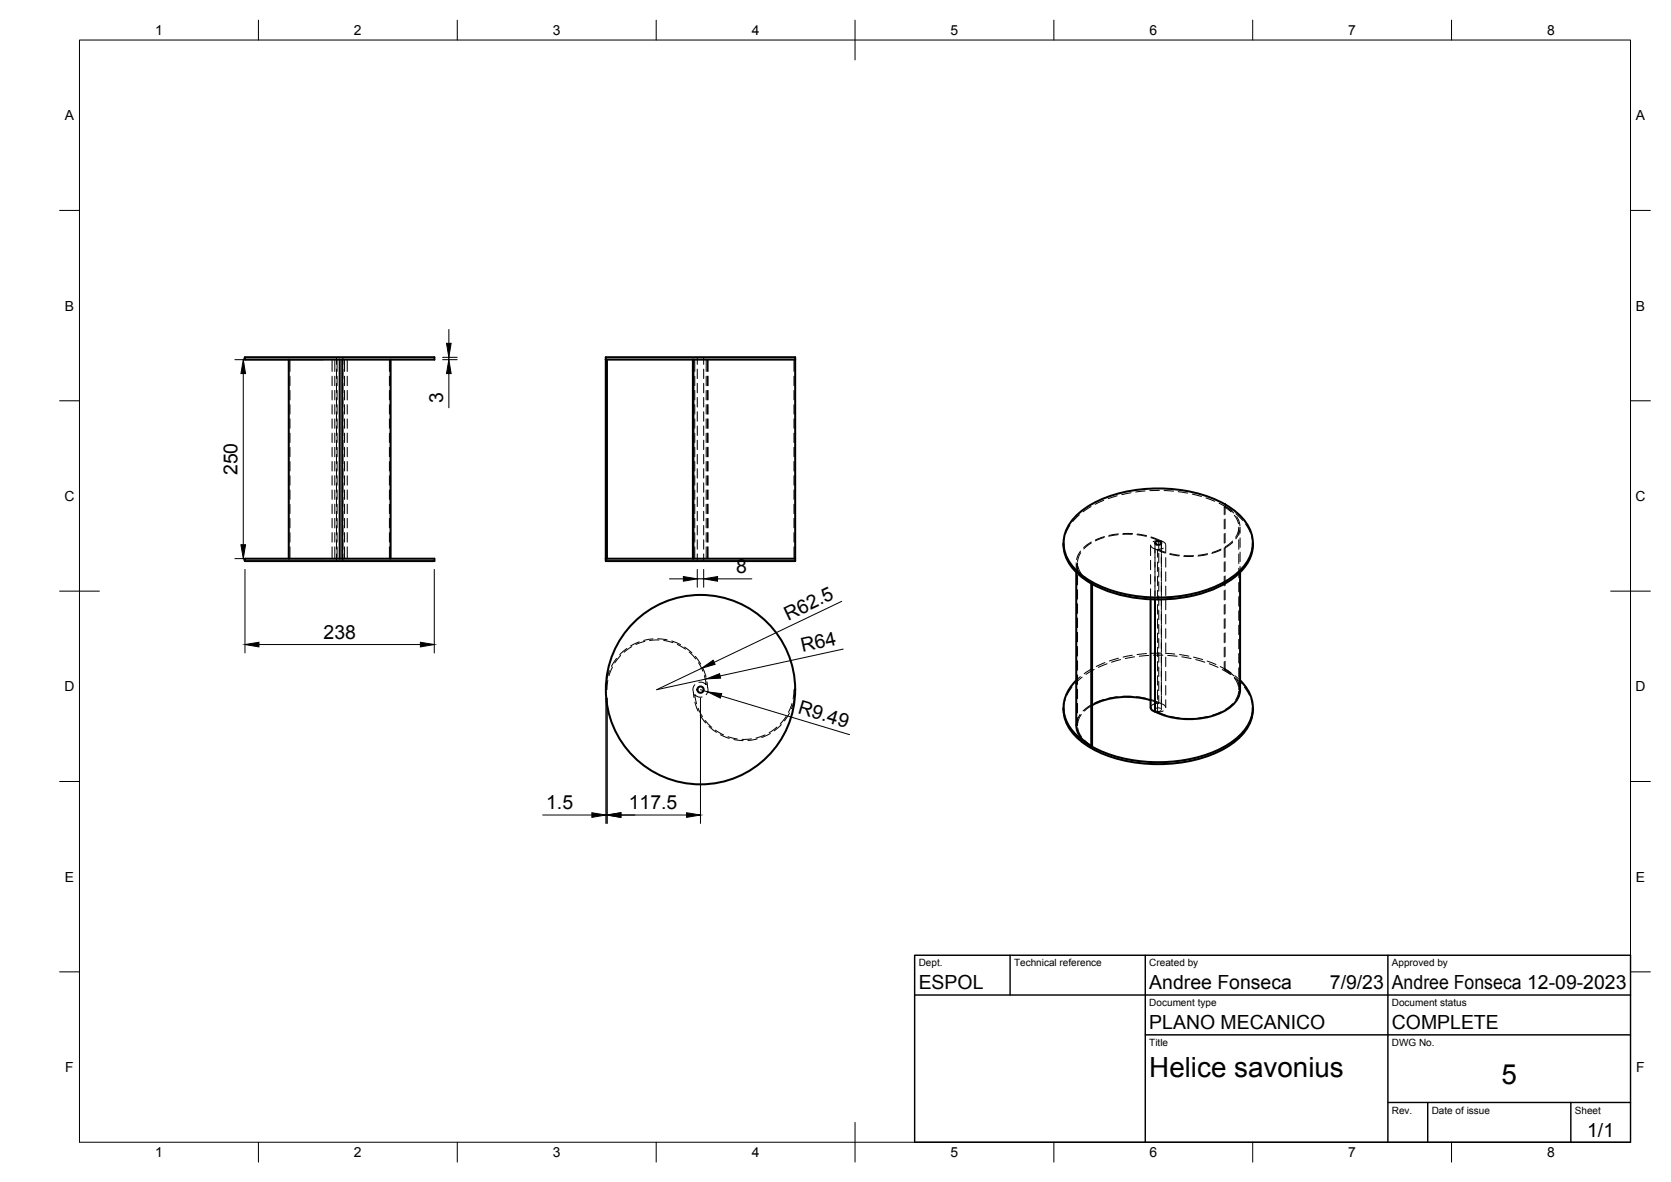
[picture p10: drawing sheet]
<svg xmlns="http://www.w3.org/2000/svg" width="420mm" height="297mm" viewBox="0 0 420 297" stroke-linecap="round" stroke-linejoin="round" font-family="sans-serif">
<!-- layer: Visible -->
<g fill="none" stroke="#000" stroke-width=".51">
<path d="M61.6 89.8h47.6v.6h-47.6zM72.6 90.4v50M85.4 90.4v50M86.1 90.4v50M98.2 90.4v50M152.3 89.8h47.6v51.2h-47.6zM152.3 90.4h47.6M152.6 90.4v50M174.2 90.4v50M174.3 90.4v50M267.4 136.5a10.5 10.5 0 0 0 4.8 8.6l2.2 1.5M270.3 129.9a27.8 27.8 0 0 1 18-7 34.4 34.4 0 0 1 21.3 4.8 10.3 10.3 0 0 1 5.2 10.6 14 14 0 0 1-8.3 8.6 37.6 37.6 0 0 1-32.1-.8 12.2 12.2 0 0 1-7-9 9.4 9.4 0 0 1 2.9-7.2z"/>
<path d="M290.5 136.3a.82 .82 0 0 1 .8-.3 .82 .82 0 0 1 .7 .6 .82 .82 0 0 1-.9 .3 .82 .82 0 0 1-.6-.6zM315 136.5a10.9 10.9 0 0 1-5.7 9.3 35.7 35.7 0 0 1-24.4 4.4l-3.3-.7-3-1-4.2-1.9M61.6 140.4h47.6v.6h-47.6zM152.3 140.4h47.6M270.6 143.8v38.5M274.4 146.6v40.9M274.6 146.8v40.6l-.2 .1M289.3 150.6v27.2M290.4 150.7v28.1M311.8 143.8v29.6a6.7 6.7 0 0 1-4.2 5.4 20.3 20.3 0 0 1-17.2 0M267.4 177.8a10.2 10.2 0 0 0 4.4 8.4 32.6 32.6 0 0 0 21.6 5.8 30.4 30.4 0 0 0 17.3-5.8 10.1 10.1 0 0 0 4.3-8.4M270.6 171a9 9 0 0 0-.1 13.6l2.4 2 1.5 .9"/>
<path d="M289.3 176a19.8 19.8 0 0 0-14.7 1.2M289.3 177.8a1.24 1.24 0 0 0 1.1 1M311.8 171a9 9 0 0 1-.3 14 29.2 29.2 0 0 1-18.1 6.5 35.8 35.8 0 0 1-19-4M270.6 182.3a6.4 6.4 0 0 0 3.8 5.2"/>
<circle cx="176.1" cy="173.3" r="23.8"/>
<circle cx="176.1" cy="173.3" r=".79"/>
</g>
<!-- layer: Hidden -->
<g fill="none" stroke="#000" stroke-width=".25">
<path d="M72.9 90.4v3M72.9 94.5v2.4M72.9 98.1v2.4M83.5 90.4v3M83.5 94.5v2.4M83.5 98.1v2.4M84.2 90.4v3M84.2 94.5v2.4M84.2 98.1v2.4M84.6 89.8v1.8M84.6 92.8v2.3M84.6 96.3v2.4"/>
<path d="M84.6 99.9v2.4M84.8 90.4v3M84.8 94.5v2.4M84.8 98.1v2.4M86.2 89.8v1.8M86.2 92.8v2.3M86.2 96.3v2.4M86.2 99.9v2.4M86.6 90.4v3M86.6 94.5v2.4M86.6 98.1v2.4M87.3 90.4v3"/>
<path d="M87.3 94.5v2.4M87.3 98.1v2.4M97.9 90.4v3M97.9 94.5v2.4M97.9 98.1v2.4M174.7 90.4v3M174.7 94.5v2.4M174.7 98.1v2.4M175.3 89.8v1.8M175.3 92.8v2.3M175.3 96.3v2.4M175.3 99.9v2.4"/>
<path d="M176.9 89.8v1.8M176.9 92.8v2.3M176.9 96.3v2.4M176.9 99.9v2.4M177.6 90.4v3M177.6 94.5v2.4M177.6 98.1v2.4M177.9 90.4v3M177.9 94.5v2.4M177.9 98.1v2.4M178 90.4v3M178 94.5v2.4"/>
<path d="M178 98.1v2.4M199.6 90.4v3M199.6 94.5v2.4M199.6 98.1v2.4M72.9 101.7v2.4M72.9 105.3v2.3M72.9 108.8v2.4M72.9 112.4v2.4M72.9 116v2.4M72.9 119.6v2.3M83.5 101.7v2.4M83.5 105.3v2.3"/>
<path d="M83.5 108.8v2.4M83.5 112.4v2.4M83.5 116v2.4M83.5 119.6v2.3M84.2 101.7v2.4M84.2 105.3v2.3M84.2 108.8v2.4M84.2 112.4v2.4M84.2 116v2.4M84.2 119.6v2.3M84.6 103.5v2.4M84.6 107v2.4"/>
<path d="M84.6 110.6v2.4M84.6 114.2v2.4M84.6 117.8v2.3M84.8 101.7v2.4M84.8 105.3v2.3M84.8 108.8v2.4M84.8 112.4v2.4M84.8 116v2.4M84.8 119.6v2.3M86.2 103.5v2.4M86.2 107v2.4M86.2 110.6v2.4"/>
<path d="M86.2 114.2v2.4M86.2 117.8v2.3M86.6 101.7v2.4M86.6 105.3v2.3M86.6 108.8v2.4M86.6 112.4v2.4M86.6 116v2.4M86.6 119.6v2.3M87.3 101.7v2.4M87.3 105.3v2.3M87.3 108.8v2.4M87.3 112.4v2.4"/>
<path d="M87.3 116v2.4M87.3 119.6v2.3M97.9 101.7v2.4M97.9 105.3v2.3M97.9 108.8v2.4M97.9 112.4v2.4M97.9 116v2.4M97.9 119.6v2.3M174.7 101.7v2.4M174.7 105.3v2.3M174.7 108.8v2.4M174.7 112.4v2.4"/>
<path d="M174.7 116v2.4M174.7 119.6v2.3M175.3 103.5v2.4M175.3 107v2.4M175.3 110.6v2.4M175.3 114.2v2.4M175.3 117.8v2.3M176.9 103.5v2.4M176.9 107v2.4M176.9 110.6v2.4M176.9 114.2v2.4M176.9 117.8v2.3"/>
<path d="M177.6 101.7v2.4M177.6 105.3v2.3M177.6 108.8v2.4M177.6 112.4v2.4M177.6 116v2.4M177.6 119.6v2.3M177.9 101.7v2.4M177.9 105.3v2.3M177.9 108.8v2.4M177.9 112.4v2.4M177.9 116v2.4M177.9 119.6v2.3"/>
<path d="M178 101.7v2.4M178 105.3v2.3M178 108.8v2.4M178 112.4v2.4M178 116v2.4M178 119.6v2.3M199.6 101.7v2.4M199.6 105.3v2.3M199.6 108.8v2.4M199.6 112.4v2.4M199.6 116v2.4M199.6 119.6v2.3"/>
<path d="M72.9 123.1v2.4M72.9 126.7v2.4M72.9 130.3v2.4M72.9 133.8v2.4M72.9 137.4v3M83.5 123.1v2.4M83.5 126.7v2.4M83.5 130.3v2.4M83.5 133.8v2.4M83.5 137.4v3M84.2 123.1v2.4M84.2 126.7v2.4"/>
<path d="M84.2 130.3v2.4M84.2 133.8v2.4M84.2 137.4v3M84.6 121.3v2.4M84.6 124.9v2.4M84.6 128.5v2.4M84.6 132.1v2.3M84.6 135.6v2.4M84.6 139.2v1.8M84.8 123.1v2.4M84.8 126.7v2.4M84.8 130.3v2.4"/>
<path d="M84.8 133.8v2.4M84.8 137.4v3M86.2 121.3v2.4M86.2 124.9v2.4M86.2 128.5v2.4M86.2 132.1v2.3M86.2 135.6v2.4M86.2 139.2v1.8M86.6 123.1v2.4M86.6 126.7v2.4M86.6 130.3v2.4M86.6 133.8v2.4"/>
<path d="M86.6 137.4v3M87.3 123.1v2.4M87.3 126.7v2.4M87.3 130.3v2.4M87.3 133.8v2.4M87.3 137.4v3M97.9 123.1v2.4M97.9 126.7v2.4M97.9 130.3v2.4M97.9 133.8v2.4M97.9 137.4v3M174.7 123.1v2.4"/>
<path d="M174.7 126.7v2.4M174.7 130.3v2.4M174.7 133.8v2.4M174.7 137.4v3M175.3 121.3v2.4M175.3 124.9v2.4M175.3 128.5v2.4M175.3 132.1v2.3M175.3 135.6v2.4M175.3 139.2v1.8M176.9 121.3v2.4M176.9 124.9v2.4"/>
<path d="M176.9 128.5v2.4M176.9 132.1v2.3M176.9 135.6v2.4M176.9 139.2v1.8M177.6 123.1v2.4M177.6 126.7v2.4M177.6 130.3v2.4M177.6 133.8v2.4M177.6 137.4v3M177.9 123.1v2.4M177.9 126.7v2.4M177.9 130.3v2.4"/>
<path d="M177.9 133.8v2.4M177.9 137.4v3M178 123.1v2.4M178 126.7v2.4M178 130.3v2.4M178 133.8v2.4M178 137.4v3M199.6 123.1v2.4M199.6 126.7v2.4M199.6 130.3v2.4M199.6 133.8v2.4M199.6 137.4v3"/>
<path d="M267.6 135.3l-.2 1.7M269 132l-1.1 2.1M271.4 129.4l-1.7 1.6M271.7 138.5l-.7 1.1-.3 1M271.7 138.9l-.5 1.1-.3 1.1M274.3 127.3l-2 1.3M274.4 136.5l-1.9 1.5M274.4 136.2l-1.9 1.4M277.5 125.7l-2.1 1M277.6 135.1l-2.2 .8M277.7 134.8l-2.2 .9M280.9 124.6l-2.3 .7"/>
<path d="M281.1 134.4l-2.3 .4M281.2 134.2l-2.4 .4M282.3 134.3h2.4M282.4 134.1h2.4M284.4 123.8l-2.3 .5M285.9 134.4l2.3 .4M286 134.2l2.3 .4M287.9 123.4l-2.3 .2M289.3 137v2.6M289.3 137.1l.5 .6 3.2 1.3M289.4 135.1l2 .8-1.5 .3M289.5 134.9l2.5 1.1"/>
<path d="M290.4 136.5v14.2M291.1 138.1v1.9M291.4 135.9v1.9M291.4 139.1v2.3M291.5 123.2l-2.4 .1M292 136l.8 .4 .3 .4M292 136v2.9M292 139.1v3.4M292.5 137.8l-1.4 .3 2 .7M292.7 123.3l2.4 .1M293.1 137v1.9M294.1 139.3l2.4 .4"/>
<path d="M294.2 139.1l2.3 .4M296.2 123.6l2.4 .3M297.6 139.8h2.4M297.7 139.6h2.4M299.8 124.2l2.3 .6M303.2 125.1l2.2 .9M303.6 139.4l-2.4 .3M303.7 139.2l-2.4 .3M306.5 126.5l1.5 .8M307 138.2l-2.3 .9M307 138l-2.2 .8M307.8 127.4v2"/>
<path d="M307.8 130.6v2.3M307.8 134.1v2.4M307.8 137.7v2.4M308 127.3l-.2 .1 1.8 1.2M308 127.3l2.2 1.6M308 127.3l1.8 1.1M308 127.3v2M308 130.4v2.4M308 134v2.4M308 137.6v2.4M309.9 136l-1.8 1.4M309.9 136.3l-1.9 1.4"/>
<path d="M310.4 129.5l.6 .9 .4 1.2M310.7 129.1l1.7 1.7M311 129.9l.5 .9 .3 1.3M311.5 132.8l-.3 1.1-.5 1.1M311.5 132.5v2M311.5 135.6v2.4M311.5 139.2v2.4M311.7 133.3l-.3 1-.7 1.1M311.8 132.5v1.5M311.8 135.2v2.4M311.8 138.8v2.3M313.2 131.7l1.2 2.1"/>
<path d="M314.7 134.9l.3 2.1M270.6 141.4v2.4M270.7 141.8l.3 1.3 .5 .9M270.9 141.4v2M270.9 144.6v2.4M270.9 148.2v2.4M270.9 151.8v2.3M270.9 155.3v2.4M270.9 158.9v2.4M271 142.3l.5 1.2 .6 .9M272.2 145l1.5 1.2 .7 .4 .2-.1-1.7-1.2M274.6 146.5v.3"/>
<path d="M289.3 140.8v2.4M289.3 144.4v2.4M289.3 148v2.6M290.4 150.9v2.3M290.4 154.4v2.4M290.4 158v2.4M291.1 141.2v2.4M291.1 144.8v2.4M291.1 148.4v2.4M291.1 151.9v2.4M291.1 155.5v2.4M291.1 159.1v2.4"/>
<path d="M291.4 142.6v2.4M291.4 146.2v2.4M291.4 149.8v2.4M291.4 153.3v2.4M291.4 156.9v2.4M292 142.7v3.4M292 146.3v3.4M292 149.9v3.3M292 153.4v3.4M292 157v3.4M293.1 140.1v2.4M293.1 143.7v2.4"/>
<path d="M293.1 147.3v2.4M293.1 150.9v2.3M293.1 154.4v2.4M293.1 158v2.4M307.8 141.3v2.4M307.8 144.9v2.3M307.8 148.4v2.4M307.8 152v2.4M307.8 155.6v2.4M307.8 159.1v2.4M308 141.1v2.4M308 144.7v2.4"/>
<path d="M308 148.3v2.4M308 151.9v2.3M308 155.5v2.3M308 159v2.4M311.5 142.8v2.4M311.5 146.4v2.3M311.5 150v2.3M311.5 153.5v2.4M311.5 157.1v2.4M311.8 142.3v1.5M152.8 171l-.2 2.3h-.3l.1-1.3M153.2 168.6l-.6 2.2"/>
<path d="M154 167.6l-.9 2.2M155 165.5l-1.3 2M156.1 164.7l-1.5 1.9M157.6 163l-1.8 1.6M158.9 162.5l-2 1.4M160.7 161.3l-2.1 1M162.2 161.2l-2.3 .8M164.2 160.6l-2.3 .4M165.4 160.5l2.3 .3M165.7 160.8l-2.4 .2M166.9 160.9l2.3 .6M168.9 161.1l2.2 .9"/>
<path d="M170.3 162l2.1 1.1M172.1 162.6l1.9 1.5M173.3 163.9l1.6 1.7M174.7 172.1l-.5 1.2 .3 2M174.7 176.5l.8 2.2M174.8 165l1.4 1.9M175.5 178l1.1 2.1M175.6 166.5l1.1 2.2M176.1 179.8l1.3 1.9M176.5 175.2l-.9-.1-.9-.6 .4 2.4M176.7 167.9l.8 2.3M177.1 169.8l.5 2.3-.9-.6h-1"/>
<path d="M177.8 171.4l.2 2-.5 1.2M198.5 179.2l-1.3 2M199.1 176.8l-.9 2.2M199.7 175.8l-.7 2.3M199.9 174.6v-1.3h-.3l-.2 2.3M267.8 175.8l-.4 2.5M269.5 172.7l-1.2 2M270.9 162.5v2.4M270.9 166.1v2.3M270.9 169.6v2.4M270.9 173.2v2.4M270.9 176.8v2.4"/>
<path d="M271.6 179.6l-.8 1.6-.2 1.1M271.7 170l-1.1 1M271.9 179.6l-.6 1-.3 1.1M272.1 170.2l-1.8 1.6M274.2 177.2l-1.9 1.5M274.6 177.2l-1.9 1.5M274.6 168l-2 1.3M275.1 168.2l-2.1 1.3M277.5 175.8l-2.2 .8M277.8 166.5l-2.1 1M278.4 166.8l-2.2 .9M281 175.1l-2.4 .4"/>
<path d="M281.2 165.4l-2.2 .7M281.8 165.8l-2.3 .6M282.2 175h2.4M284.7 164.7l-2.3 .4M285.3 165.1l-2.4 .4M285.7 175.1l2.4 .4M288.3 164.2l-2.4 .3M288.8 164.7l-2.3 .2M289.2 175.8l3.4 1.3 .5 .6M289.3 176l2.1 .7M290 164.6h2.4M290.4 161.6v2.3"/>
<path d="M290.4 165.1v2.4M290.4 168.7v2.4M290.4 172.3v2.4M290.4 175.9v2.4M291.1 178.9l2 .8M291.1 162.7v2.3M291.1 166.2v2.4M291.1 169.8v2.4M291.1 173.4v2.4M291.1 177v1.9M291.4 176.7a1.83 1.83 0 0 0-2.1 1.1M291.4 160.5v2.4"/>
<path d="M291.4 164v2.4M291.4 167.6v2.4M291.4 171.2v2.4M291.4 174.8v1.9M291.8 178l-.6-.1-.7 .2M291.8 164.2h-2.3M291.9 178.6l-.6 .2-.7-.1M292 160.6v3.3M292 164.2v3.3M292 167.7v3.4M292 171.3v3.4M292 174.9v3.4"/>
<path d="M292.5 178.7l-1.4 .2M293 164.2l2.4 .2M293.1 161.6v2.3M293.1 165.1v2.4M293.1 168.7v2.4M293.1 172.3v2.4M293.1 175.9v1.9M293.6 164.7l2.4 .2M296.6 164.5l2.3 .4M297.2 165.1l2.3 .4M300.1 165.1l2.3 .6M300.7 165.8l2.2 .6"/>
<path d="M303.5 166.1l2.3 .9M304.1 166.8l2.2 .9M306.8 167.5l1.2 .7M307 178.9l-2.2 .8M307.3 168.3l2.1 1.2M307.8 162.7v2.4M307.8 166.3v2M308 168.2l1.5 .9M308 168.2l2.2 1.6M308 168.2l-.2 .1 1.8 1.2M308 162.6v2.4M308 166.2v2"/>
<path d="M309.9 176.8l-1.8 1.5M310.3 170.2l1.8 1.6M310.4 170.4l.6 .9 .4 1.2M310.5 169.8l1.3 1.2M311 170.8l.6 1.4 .2 1.2M311.5 173.7l-.3 1.1-.5 1.1M311.5 160.7v2.4M311.5 164.2v2.4M311.5 167.8v2.4M311.5 171.4v2M312.9 172.7l1.3 2M314.6 175.8l.4 2.5"/>
<path d="M177.3 181l1.7 1.8M178.3 182.5l1.8 1.5M179.9 183.5l2 1.2M181.1 184.6l2.2 1M183 185.1l2.4 .6M184.5 185.9l2.4 .2M188.9 185.7l-2.3 .1M190.4 185.7l-2.3 .4M192.3 184.7l-2.2 .8M193.7 184.3l-2.2 1M195.3 182.7l-1.9 1.4M196.4 182.1l-1.7 1.6"/>
<path d="M197.7 180.1l-1.5 1.8M270.9 180.3v2M271 182.9l.3 1.1 .6 1.1M272.7 186l1.9 1.4M294.2 180l2.4 .4M297.8 180.5h2.3M303.7 180.1l-2.4 .3"/>
</g>
<!-- layer: BORDER -->
<g fill="none" stroke="#000" stroke-width=".25">
<path d="M20 10.1h390v276.9h-390zM65 5.1v5M115 5.1v5M165 5.1v5M215 5.1v10M265 5.1v5M315 5.1v5M365 5.1v5M15 52.9h5M410 52.9h5M15 100.7h5M410 100.7h5"/>
<path d="M15 148.6h10M405 148.6h10M15 196.4h5M410 196.4h5M15 244.2h5M410 244.2h5M65 287v5M115 287v5M165 287v5M215 282.1v9.9M265 287v5M315 287v5"/>
<path d="M365 287v5"/>
</g>
<!-- layer: TITLEBLOCK -->
<path d="M230 240.1h180v46.9h-180zM230 250h180M254 240.1v9.9M288 240.1v46.9M349 240.1v46.9M288 260.1h122M349 277.1h61M359 277.1v9.9M395 277.1v9.9" fill="none" stroke="#000" stroke-width=".36"/>
<!-- layer: FD_Dimensions -->
<g fill="none" stroke="#000" stroke-width=".25">
<path d="M59.1 90.4h22.3M61.2 93.9v43M111.3 90.4h3.7M111.3 89.8h3.7M112.9 82.8v3.5M112.9 89.8v.6M112.9 93.9v8.6M59.1 140.4h22.3M61.6 143.1v21M109.2 143.1v21M168.3 145.5h3.5M175.3 143.1v4.5"/>
<path d="M175.3 145.5h1.6M176.9 143.1v4.5M180.4 145.5h8.6M211.6 151.1l-32 15.3M65.1 162h40.6M152.3 175.4v31.5M152.6 175.4v31.5M176.1 175.4v31.5M176.1 173.3l1.8 .6M176.4 167.9l-11.3 5.4 12.5-2.7M181.3 174.9l32.3 9.7M212 163.1l-30.9 6.8"/>
<path d="M136.5 204.8h12.3M152.3 204.8h.3M156.1 204.8h16.5"/>
</g>
<g fill="#000" stroke="#000" stroke-width=".25">
<path d="M61.2 90.4l.5 3.5h-1.1zM112.3 86.3h1.1l-.5 3.5zM112.9 90.4l.5 3.5h-1.1zM60.6 136.9h1.1l-.5 3.5zM171.8 144.9l3.5 .6-3.5 .6zM176.9 145.5l3.5-.6v1.2zM61.6 162l3.5-.6v1.2zM105.7 161.4l3.5 .6-3.5 .6zM176.4 167.9l2.9-2 .5 1zM177.6 170.6l3.3-1.3 .3 1.1zM177.9 173.9l3.6 .4-.4 1.1zM148.8 204.2l3.5 .6-3.5 .6z"/>
<path d="M152.6 204.8l3.5-.6v1.2zM172.6 204.2l3.5 .6-3.5 .6z"/>
</g>
<g font-size="7">
<text x="289" y="270.6">Helice savonius</text>
<text x="377.5" y="272.3">5</text>
</g>
<g font-size="4.9">
<text x="111.4" y="101.3" transform="rotate(-90 111.4 101.3)">3</text>
<text x="59.7" y="119.4" transform="rotate(-90 59.7 119.4)">250</text>
<text x="185.1" y="144">8</text>
<text x="198.1" y="155.9" transform="rotate(-25 198.1 155.9)">R62.5</text>
<text x="81.4" y="160.5">238</text>
<text x="201.8" y="163.9" transform="rotate(-12 201.8 163.9)">R64</text>
<text x="200.4" y="179.1" transform="rotate(17 200.4 179.1)">R9.49</text>
<text x="137.3" y="203.4">1.5</text>
<text x="158.1" y="203.4">117.5</text>
<text x="231" y="248.5">ESPOL</text>
<text x="289" y="248.5">Andree Fonseca</text>
<text x="334.4" y="248.5">7/9/23</text>
<text x="350" y="248.5">Andree Fonseca 12-09-2023</text>
<text x="289" y="258.6">PLANO MECANICO</text>
<text x="350" y="258.6">COMPLETE</text>
<text x="399.1" y="285.7">1/1</text>
</g>
<g font-size="3.5">
<text x="39" y="8.8">1</text>
<text x="89" y="8.8">2</text>
<text x="139" y="8.8">3</text>
<text x="189" y="8.8">4</text>
<text x="239" y="8.8">5</text>
<text x="289" y="8.8">6</text>
<text x="339" y="8.8">7</text>
<text x="389" y="8.8">8</text>
<text x="16.3" y="30.2">A</text>
<text x="411.3" y="30.2">A</text>
<text x="16.3" y="78">B</text>
<text x="411.3" y="78">B</text>
<text x="16.2" y="125.9">C</text>
<text x="411.2" y="125.9">C</text>
<text x="16.2" y="173.7">D</text>
<text x="411.2" y="173.7">D</text>
<text x="16.3" y="221.6">E</text>
<text x="411.3" y="221.6">E</text>
<text x="16.4" y="269.4">F</text>
<text x="411.4" y="269.4">F</text>
<text x="39" y="290.8">1</text>
<text x="89" y="290.8">2</text>
<text x="139" y="290.8">3</text>
<text x="189" y="290.8">4</text>
<text x="239" y="290.8">5</text>
<text x="289" y="290.8">6</text>
<text x="339" y="290.8">7</text>
<text x="389" y="290.8">8</text>
</g>
<g font-size="2.5">
<text x="231" y="242.9">Dept.</text>
<text x="255" y="242.9">Technical reference</text>
<text x="289" y="242.9">Created by</text>
<text x="350" y="242.9">Approved by</text>
<text x="289" y="252.8">Document type</text>
<text x="350" y="252.8">Document status</text>
<text x="289" y="262.9">Title</text>
<text x="350" y="262.9">DWG No.</text>
<text x="350" y="279.9">Rev.</text>
<text x="360" y="279.9">Date of issue</text>
<text x="396" y="279.9">Sheet</text>
</g>
</svg>
